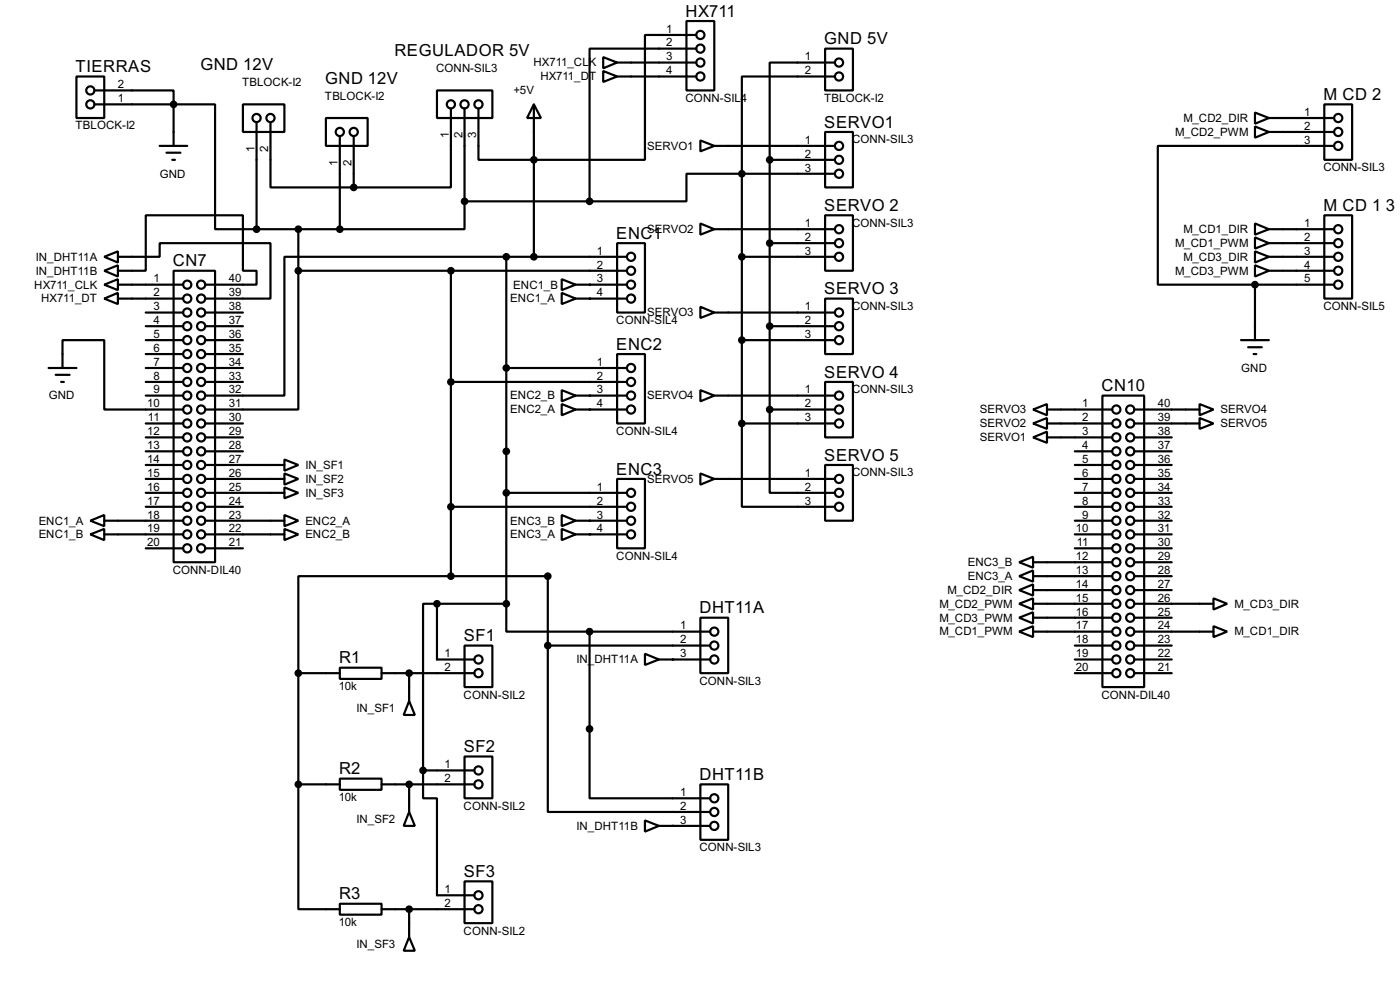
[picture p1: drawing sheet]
<svg xmlns="http://www.w3.org/2000/svg" width="256mm" height="180mm" viewBox="0 0 256 180" stroke-linecap="round" stroke-linejoin="round" font-family="sans-serif">
<g fill="none" stroke="#000" stroke-width=".4">
<path d="M14 14h5.1v7.6h-5.1zM17.3 16.6h14.5v2.5M17.3 19.1h14.5M31.8 19.1h7.6v22.9h7.6M31.8 19.1v7.6M44.5 19.1h7.6v5.1h-7.6zM80.1 16.6h10.1v5h-10.1zM82.6 19.9v14.4h-17.8M85.1 19.9v17M97.8 19.1l1.3 2.5h-2.5zM97.8 19.1v27.9M110.5 10.5l2.6 1-2.6 1z"/>
<path d="M110.5 13l2.6 1-2.6 1zM113.1 11.5h14.5M113.1 14h14.5M125.8 3.9h5.1v12.7h-5.1zM127.6 6.4h-9.4v22.9h-30.5v-9.4M127.6 8.9h-19.6v28M151.2 8.9h5.1v7.7h-5.1zM153 14h-17.1v17.8M153 11.5h-12v17.8M242.6 19.1h5.1v10.2h-5.1zM29.3 26.7h5M30.5 28h2.6"/>
<path d="M31.6 29.3h.5M47 22.4v19.6M49.6 22.4v11.9h15.2M59.7 21.6h7.7v5.1h-7.7zM62.3 24.9v17.1M64.8 24.9v9.4M85.1 36.9v5.1h-22.8M85.1 36.9h22.9M128.3 25.7l2.6 1-2.6 1zM130.9 26.7h22.1M135.9 31.8h-10.1v5.1h-17.8M135.9 31.8v45.7"/>
<path d="M135.9 31.8h17.1M141 29.3h12M141 29.3v45.7M151.2 24.2h5.1v10.1h-5.1zM151.2 39.4h5.1v10.2h-5.1zM229.9 23.2l2.6 1-2.6 1zM229.9 20.6l2.6 1-2.6 1.1zM232.5 21.6h11.9M232.5 24.2h11.9M242.6 39.4h5.1v15.3h-5.1zM244.4 26.7h-32.3v25.4h17.8M19.1 47l2.5-1v2.1z"/>
<path d="M19.1 49.6l2.5-1v2zM19.1 52.1l2.5-1v2zM19.1 54.7l2.5-1.1v2.1zM21.6 49.6h5.1v-10.2h17.8v10.2h2.5v2.5h-9.4M21.6 47h7.7v-2.5h20.3v10.2h-12M21.6 52.1h12M21.6 54.7h12M26.7 57.2h6.9M26.7 59.7h6.9M31.8 49.6h7.6v53.3h-7.6zM37.6 57.2h6.9M37.6 59.7h6.9"/>
<path d="M47 42h15.3M54.7 49.6v25.4h-17.1M54.7 42v7.6M54.7 49.6h60.2M82.6 49.6v55.9M92.8 47h-40.7v25.4h-14.5M92.8 47v63.5M92.8 47h22.1M102.9 51.1l2.6 1-2.6 1zM102.9 53.6l2.6 1.1-2.6 1zM105.5 52.1h9.4M105.5 54.7h9.4"/>
<path d="M113.1 44.5h5.1v12.7h-5.1zM128.3 40.9l2.6 1.1-2.6 1zM128.3 56.2l2.6 1-2.6 1zM130.9 42h22.1M130.9 57.2h22.1M135.9 47h17.1M141 44.5h12M141 59.7h12M151.2 54.7h5.1v10.1h-5.1zM229.9 43.5l2.6 1-2.6 1zM229.9 40.9l2.6 1.1-2.6 1zM229.9 48.6l2.6 1-2.6 1z"/>
<path d="M229.9 46l2.6 1-2.6 1.1zM229.9 52.1h14.5M229.9 52.1v10.2M232.5 47h11.9M232.5 42h11.9M232.5 44.5h11.9M232.5 49.6h11.9M8.9 67.4h5.1M10.2 68.6h2.6M11.2 69.9h.5M11.5 67.4v-5.1h7.6v12.7h14.5M26.7 62.3h6.9"/>
<path d="M26.7 72.4h6.9M26.7 77.5h6.9M26.7 67.4h6.9M26.7 69.9h6.9M26.7 64.8h6.9M37.6 62.3h6.9M37.6 77.5h6.9M37.6 67.4h6.9M37.6 69.9h6.9M37.6 64.8h6.9M82.6 69.9h32.3M92.8 67.4h22.1"/>
<path d="M102.9 71.4l2.6 1-2.6 1.1zM102.9 74l2.6 1-2.6 1zM105.5 72.4h9.4M105.5 75h9.4M113.1 64.8h5.1v12.7h-5.1zM128.3 71.4l2.6 1-2.6 1.1zM130.9 72.4h22.1M135.9 77.5v15.3h17.1M135.9 62.3h17.1M135.9 77.5h17.1M141 75v15.2h12M141 75h12"/>
<path d="M151.2 69.9h5.1v10.2h-5.1zM189.3 77.5l2.5-1v2zM189.3 75l2.5-1v2zM191.8 77.5h12M191.8 75h12M202 72.4h7.6v53.4h-7.6zM207.8 77.5h12M207.8 75h12M219.8 74l2.5 1-2.5 1zM219.8 76.5l2.5 1-2.5 1zM227.4 62.3h5.1M228.7 63.6h2.5"/>
<path d="M229.7 64.8h.5M16.6 95.3l2.5-1v2zM16.6 97.8l2.5-1v2.1zM19.1 95.3h14.5M19.1 97.8h14.5M26.7 87.7h6.9M26.7 90.2h6.9M26.7 92.8h6.9M26.7 80.1h6.9M26.7 85.1h6.9M26.7 82.6h6.9M37.6 87.7h14.5"/>
<path d="M37.6 90.2h14.5M37.6 92.8h6.9M37.6 80.1h6.9M37.6 85.1h14.5M37.6 95.3h14.5M37.6 97.8h14.5M37.6 82.6h6.9M52.1 84.1l2.6 1-2.6 1.1zM52.1 86.7l2.6 1-2.6 1zM52.1 89.2l2.6 1-2.6 1zM52.1 94.3l2.6 1-2.6 1zM52.1 96.8l2.6 1-2.6 1.1z"/>
<path d="M82.6 92.8h32.3M92.8 90.2h22.1M102.9 94.3l2.6 1-2.6 1zM102.9 96.8l2.6 1-2.6 1.1zM105.5 95.3h9.4M105.5 97.8h9.4M113.1 87.7h5.1v12.7h-5.1zM128.3 86.7l2.6 1-2.6 1zM130.9 87.7h22.1M151.2 85.1h5.1v10.2h-5.1zM189.3 80.1l2.5-1.1v2.1zM191.8 80.1h12"/>
<path d="M196.9 87.7h6.9M196.9 90.2h6.9M196.9 92.8h6.9M196.9 85.1h6.9M196.9 95.3h6.9M196.9 97.8h6.9M196.9 82.6h6.9M207.8 87.7h6.9M207.8 90.2h6.9M207.8 92.8h6.9M207.8 80.1h6.9M207.8 85.1h6.9"/>
<path d="M207.8 95.3h6.9M207.8 97.8h6.9M207.8 82.6h6.9M26.7 100.4h6.9M37.6 100.4h6.9M80.1 110.5h-2.6v30.5M80.1 110.5v10.2h6.8M80.1 110.5h12.7M82.6 105.5h-27.9v17.7M82.6 105.5h17.8v12.7M85.1 118.2h5.1v7.6h-5.1zM92.8 110.5v5.1h15.2"/>
<path d="M100.4 118.2v30.4h29.7M100.4 118.2h29.7M108 115.6v30.5h22.1M108 115.6h22.1M118.2 119.7l2.5 1-2.5 1zM128.3 113.1h5.1v10.1h-5.1zM186.7 105.5l2.6-1.1v2.1zM186.7 102.9l2.6-1v2zM186.7 110.5l2.6-1v2.1zM186.7 115.6l2.6-1v2zM186.7 113.1l2.6-1v2zM186.7 108l2.6-1v2z"/>
<path d="M189.3 105.5h14.5M189.3 110.5h14.5M189.3 115.6h14.5M189.3 102.9h14.5M189.3 108h14.5M189.3 113.1h14.5M196.9 118.2h6.9M196.9 100.4h6.9M207.8 105.5h6.9M207.8 110.5h14.5M207.8 115.6h14.5M207.8 118.2h6.9"/>
<path d="M207.8 102.9h6.9M207.8 108h6.9M207.8 113.1h6.9M207.8 100.4h6.9M222.3 114.6l2.5 1-2.5 1zM222.3 109.5l2.5 1-2.5 1.1zM54.7 123.2h7.6M54.7 123.2v20.4M62.3 122.2h7.6v2.1h-7.6zM69.9 123.2h17M75 128.3l1 2.6h-2zM75 123.2v5.1"/>
<path d="M85.1 138.5h5.1v7.6h-5.1zM120.7 120.7h9.4M196.9 123.2h6.9M196.9 120.7h6.9M207.8 123.2h6.9M207.8 120.7h6.9M54.7 143.6v22.8h7.6M54.7 143.6h7.6M62.3 142.5h7.6v2.1h-7.6zM69.9 143.6h17M75 148.6l1 2.6h-2zM75 143.6v5"/>
<path d="M77.5 141v5.1h2.6v17.8h6.8M77.5 141h9.4M118.2 150.2l2.5 1-2.5 1zM120.7 151.2h9.4M128.3 143.6h5.1v10.1h-5.1zM62.3 165.4h7.6v2h-7.6zM69.9 166.4h17M75 171.5l1 2.5h-2zM75 166.4v5.1M85.1 161.3h5.1v7.7h-5.1z"/>
<circle cx="16.5" cy="19.1" r=".75"/>
<circle cx="16.5" cy="16.6" r=".75"/>
<circle cx="82.6" cy="19.1" r=".75"/>
<circle cx="85.1" cy="19.1" r=".75"/>
<circle cx="87.6" cy="19.1" r=".75"/>
<circle cx="128.3" cy="6.4" r=".75"/>
<circle cx="128.3" cy="14" r=".75"/>
<circle cx="128.3" cy="8.9" r=".75"/>
<circle cx="128.3" cy="11.5" r=".75"/>
<circle cx="153.7" cy="11.5" r=".75"/>
<circle cx="153.7" cy="14" r=".75"/>
<circle cx="47" cy="21.6" r=".75"/>
<circle cx="49.5" cy="21.6" r=".75"/>
<circle cx="62.2" cy="24.2" r=".75"/>
<circle cx="64.8" cy="24.2" r=".75"/>
<circle cx="153.7" cy="31.8" r=".75"/>
<circle cx="153.7" cy="26.7" r=".75"/>
<circle cx="153.7" cy="29.3" r=".75"/>
<circle cx="245.1" cy="26.7" r=".75"/>
<circle cx="245.1" cy="21.6" r=".75"/>
<circle cx="245.1" cy="24.2" r=".75"/>
<circle cx="34.3" cy="54.7" r=".75"/>
<circle cx="34.3" cy="52.1" r=".75"/>
<circle cx="34.3" cy="57.2" r=".75"/>
<circle cx="34.3" cy="59.7" r=".75"/>
<circle cx="36.8" cy="52.1" r=".75"/>
<circle cx="36.8" cy="57.2" r=".75"/>
<circle cx="36.8" cy="59.7" r=".75"/>
<circle cx="36.8" cy="54.7" r=".75"/>
<circle cx="115.6" cy="52.1" r=".75"/>
<circle cx="115.6" cy="54.7" r=".75"/>
<circle cx="115.6" cy="47" r=".75"/>
<circle cx="115.6" cy="49.6" r=".75"/>
<circle cx="153.7" cy="57.2" r=".75"/>
<circle cx="153.7" cy="59.7" r=".75"/>
<circle cx="153.7" cy="42" r=".75"/>
<circle cx="153.7" cy="44.5" r=".75"/>
<circle cx="153.7" cy="47" r=".75"/>
<circle cx="245.1" cy="52.1" r=".75"/>
<circle cx="245.1" cy="44.5" r=".75"/>
<circle cx="245.1" cy="42" r=".75"/>
<circle cx="245.1" cy="47" r=".75"/>
<circle cx="245.1" cy="49.6" r=".75"/>
<circle cx="34.3" cy="77.5" r=".75"/>
<circle cx="34.3" cy="72.4" r=".75"/>
<circle cx="34.3" cy="75" r=".75"/>
<circle cx="34.3" cy="67.4" r=".75"/>
<circle cx="34.3" cy="69.9" r=".75"/>
<circle cx="34.3" cy="64.8" r=".75"/>
<circle cx="34.3" cy="62.3" r=".75"/>
<circle cx="36.8" cy="67.4" r=".75"/>
<circle cx="36.8" cy="72.4" r=".75"/>
<circle cx="36.8" cy="62.3" r=".75"/>
<circle cx="36.8" cy="64.8" r=".75"/>
<circle cx="36.8" cy="77.5" r=".75"/>
<circle cx="36.8" cy="69.9" r=".75"/>
<circle cx="36.8" cy="75" r=".75"/>
<circle cx="115.6" cy="69.9" r=".75"/>
<circle cx="115.6" cy="67.4" r=".75"/>
<circle cx="115.6" cy="72.4" r=".75"/>
<circle cx="115.6" cy="75" r=".75"/>
<circle cx="153.7" cy="62.3" r=".75"/>
<circle cx="153.7" cy="72.4" r=".75"/>
<circle cx="153.7" cy="77.5" r=".75"/>
<circle cx="153.7" cy="75" r=".75"/>
<circle cx="204.5" cy="75" r=".75"/>
<circle cx="204.5" cy="77.5" r=".75"/>
<circle cx="207" cy="75" r=".75"/>
<circle cx="207" cy="77.5" r=".75"/>
<circle cx="34.3" cy="82.6" r=".75"/>
<circle cx="34.3" cy="97.8" r=".75"/>
<circle cx="34.3" cy="95.3" r=".75"/>
<circle cx="34.3" cy="90.2" r=".75"/>
<circle cx="34.3" cy="87.7" r=".75"/>
<circle cx="34.3" cy="80.1" r=".75"/>
<circle cx="34.3" cy="92.8" r=".75"/>
<circle cx="34.3" cy="85.1" r=".75"/>
<circle cx="36.8" cy="97.8" r=".75"/>
<circle cx="36.8" cy="85.1" r=".75"/>
<circle cx="36.8" cy="80.1" r=".75"/>
<circle cx="36.8" cy="95.3" r=".75"/>
<circle cx="36.8" cy="87.7" r=".75"/>
<circle cx="36.8" cy="90.2" r=".75"/>
<circle cx="36.8" cy="82.6" r=".75"/>
<circle cx="36.8" cy="92.8" r=".75"/>
<circle cx="115.6" cy="92.8" r=".75"/>
<circle cx="115.6" cy="97.8" r=".75"/>
<circle cx="115.6" cy="95.3" r=".75"/>
<circle cx="115.6" cy="90.2" r=".75"/>
<circle cx="153.7" cy="87.7" r=".75"/>
<circle cx="153.7" cy="92.8" r=".75"/>
<circle cx="153.7" cy="90.2" r=".75"/>
<circle cx="204.5" cy="80.1" r=".75"/>
<circle cx="204.5" cy="95.3" r=".75"/>
<circle cx="204.5" cy="87.7" r=".75"/>
<circle cx="204.5" cy="92.8" r=".75"/>
<circle cx="204.5" cy="97.8" r=".75"/>
<circle cx="204.5" cy="82.6" r=".75"/>
<circle cx="204.5" cy="85.1" r=".75"/>
<circle cx="204.5" cy="90.2" r=".75"/>
<circle cx="207" cy="82.6" r=".75"/>
<circle cx="207" cy="87.7" r=".75"/>
<circle cx="207" cy="80.1" r=".75"/>
<circle cx="207" cy="92.8" r=".75"/>
<circle cx="207" cy="85.1" r=".75"/>
<circle cx="207" cy="90.2" r=".75"/>
<circle cx="207" cy="97.8" r=".75"/>
<circle cx="207" cy="95.3" r=".75"/>
<circle cx="34.3" cy="100.4" r=".75"/>
<circle cx="36.8" cy="100.4" r=".75"/>
<circle cx="130.8" cy="115.6" r=".75"/>
<circle cx="130.8" cy="118.2" r=".75"/>
<circle cx="204.5" cy="100.4" r=".75"/>
<circle cx="204.5" cy="108" r=".75"/>
<circle cx="204.5" cy="110.5" r=".75"/>
<circle cx="204.5" cy="105.5" r=".75"/>
<circle cx="204.5" cy="118.2" r=".75"/>
<circle cx="204.5" cy="115.6" r=".75"/>
<circle cx="204.5" cy="113.1" r=".75"/>
<circle cx="204.5" cy="102.9" r=".75"/>
<circle cx="207" cy="100.4" r=".75"/>
<circle cx="207" cy="102.9" r=".75"/>
<circle cx="207" cy="108" r=".75"/>
<circle cx="207" cy="118.2" r=".75"/>
<circle cx="207" cy="110.5" r=".75"/>
<circle cx="207" cy="105.5" r=".75"/>
<circle cx="207" cy="113.1" r=".75"/>
<circle cx="207" cy="115.6" r=".75"/>
<circle cx="87.6" cy="123.2" r=".75"/>
<circle cx="87.6" cy="120.7" r=".75"/>
<circle cx="130.8" cy="120.7" r=".75"/>
<circle cx="204.5" cy="120.7" r=".75"/>
<circle cx="204.5" cy="123.2" r=".75"/>
<circle cx="207" cy="120.7" r=".75"/>
<circle cx="207" cy="123.2" r=".75"/>
<circle cx="87.6" cy="143.6" r=".75"/>
<circle cx="87.6" cy="141" r=".75"/>
<circle cx="130.8" cy="151.2" r=".75"/>
<circle cx="130.8" cy="148.6" r=".75"/>
<circle cx="130.8" cy="146.1" r=".75"/>
<circle cx="87.6" cy="166.4" r=".75"/>
<circle cx="87.6" cy="163.9" r=".75"/>
</g>
<g fill="#000">
<circle cx="108" cy="54.7" r=".2"/>
<circle cx="108" cy="52.1" r=".2"/>
<circle cx="108" cy="75" r=".2"/>
<circle cx="108" cy="72.4" r=".2"/>
<circle cx="108" cy="97.8" r=".2"/>
<circle cx="108" cy="95.3" r=".2"/>
<circle cx="123.2" cy="120.7" r=".2"/>
<circle cx="123.2" cy="151.2" r=".2"/>
</g>
<g fill="#000" stroke="#000" stroke-width=".4">
<circle cx="31.8" cy="19.1" r=".5"/>
<circle cx="64.8" cy="34.3" r=".5"/>
<circle cx="85.1" cy="36.9" r=".5"/>
<circle cx="97.8" cy="29.3" r=".5"/>
<circle cx="108" cy="36.9" r=".5"/>
<circle cx="135.9" cy="31.8" r=".5"/>
<circle cx="141" cy="29.3" r=".5"/>
<circle cx="47" cy="42" r=".5"/>
<circle cx="54.6" cy="49.6" r=".5"/>
<circle cx="54.6" cy="42" r=".5"/>
<circle cx="62.2" cy="42" r=".5"/>
<circle cx="82.6" cy="49.6" r=".5"/>
<circle cx="92.7" cy="47" r=".5"/>
<circle cx="97.8" cy="47" r=".5"/>
<circle cx="135.9" cy="47" r=".5"/>
<circle cx="141" cy="44.5" r=".5"/>
<circle cx="141" cy="59.7" r=".5"/>
<circle cx="229.9" cy="52.1" r=".5"/>
<circle cx="82.6" cy="69.9" r=".5"/>
<circle cx="92.7" cy="67.4" r=".5"/>
<circle cx="135.9" cy="77.5" r=".5"/>
<circle cx="135.9" cy="62.3" r=".5"/>
<circle cx="141" cy="75" r=".5"/>
<circle cx="82.6" cy="92.8" r=".5"/>
<circle cx="92.7" cy="82.6" r=".5"/>
<circle cx="92.7" cy="90.2" r=".5"/>
<circle cx="80" cy="110.5" r=".5"/>
<circle cx="82.6" cy="105.5" r=".5"/>
<circle cx="92.7" cy="110.5" r=".5"/>
<circle cx="100.3" cy="118.2" r=".5"/>
<circle cx="100.3" cy="105.5" r=".5"/>
<circle cx="108" cy="115.6" r=".5"/>
<circle cx="54.6" cy="123.2" r=".5"/>
<circle cx="74.9" cy="123.2" r=".5"/>
<circle cx="108" cy="133.4" r=".5"/>
<circle cx="54.6" cy="143.6" r=".5"/>
<circle cx="74.9" cy="143.6" r=".5"/>
<circle cx="77.5" cy="141" r=".5"/>
<circle cx="74.9" cy="166.4" r=".5"/>
</g>
<g font-size="3.4">
<text x="125.6" y="3">HX711</text>
<text x="72.3" y="10.2">REGULADOR 5V</text>
<text x="151" y="8.1">GND 5V</text>
<text x="13.9" y="13.2">TIERRAS</text>
<text x="36.7" y="12.7">GND 12V</text>
<text x="59.6" y="15.3">GND 12V</text>
<text x="151" y="23.3">SERVO1</text>
<text x="242.5" y="18.3">M CD 2</text>
<text x="151" y="38.6">SERVO 2</text>
<text x="242.5" y="38.6">M CD 1</text>
<text x="253.9" y="38.6">3</text>
<text x="112.9" y="43.7">ENC1</text>
<text x="31.7" y="48.7">CN7</text>
<text x="151" y="53.9">SERVO 3</text>
<text x="112.9" y="64">ENC2</text>
<text x="151" y="69.1">SERVO 4</text>
<text x="201.8" y="71.6">CN10</text>
<text x="112.9" y="86.9">ENC3</text>
<text x="151" y="84.3">SERVO 5</text>
<text x="128.2" y="112.3">DHT11A</text>
<text x="85" y="117.4">SF1</text>
<text x="62.1" y="121.4">R1</text>
<text x="85" y="137.7">SF2</text>
<text x="62.1" y="141.7">R2</text>
<text x="128.2" y="142.8">DHT11B</text>
<text x="85" y="160.5">SF3</text>
<text x="62.1" y="164.6">R3</text>
</g>
<g font-size="2.4">
<text x="122.1" y="6">1</text>
<text x="122.1" y="8.5">2</text>
<text x="122.1" y="11.1">3</text>
<text x="147.5" y="11.1">1</text>
<text x="21.6" y="16.2">2</text>
<text x="44.3" y="15.7">TBLOCK-I2</text>
<text x="79.9" y="13.2">CONN-SIL3</text>
<text x="94.1" y="17.3">+5V</text>
<text x="97.7" y="12.2">HX711_CLK</text>
<text x="99" y="14.7">HX711_DT</text>
<text x="122.1" y="13.6">4</text>
<text x="147.5" y="13.6">2</text>
<text x="13.8" y="23.7">TBLOCK-I2</text>
<text x="21.6" y="18.7">1</text>
<text x="59.5" y="18.3">TBLOCK-I2</text>
<text x="125.6" y="18.7">CONN-SIL4</text>
<text x="151" y="18.7">TBLOCK-I2</text>
<text x="216.8" y="22.3">M_CD2_DIR</text>
<text x="238.9" y="21.2">1</text>
<text x="238.9" y="23.8">2</text>
<text x="46.6" y="27.9" transform="rotate(-90 46.6 27.9)">1</text>
<text x="49.2" y="27.9" transform="rotate(-90 49.2 27.9)">2</text>
<text x="82.2" y="25.3" transform="rotate(-90 82.2 25.3)">1</text>
<text x="84.7" y="25.3" transform="rotate(-90 84.7 25.3)">2</text>
<text x="87.3" y="25.3" transform="rotate(-90 87.3 25.3)">3</text>
<text x="118.5" y="27.4">SERVO1</text>
<text x="147.5" y="26.3">1</text>
<text x="147.5" y="28.9">2</text>
<text x="156.1" y="26.3">CONN-SIL3</text>
<text x="215.3" y="24.9">M_CD2_PWM</text>
<text x="238.9" y="26.3">3</text>
<text x="29.3" y="32.5">GND</text>
<text x="61.9" y="30.4" transform="rotate(-90 61.9 30.4)">1</text>
<text x="64.4" y="30.4" transform="rotate(-90 64.4 30.4)">2</text>
<text x="147.5" y="31.4">3</text>
<text x="242.4" y="31.4">CONN-SIL3</text>
<text x="147.5" y="41.6">1</text>
<text x="156.1" y="41.5">CONN-SIL3</text>
<text x="238.9" y="41.6">1</text>
<text x="6.6" y="47.7">IN_DHT11A</text>
<text x="109.4" y="46.6">1</text>
<text x="118.5" y="42.7">SERVO2</text>
<text x="147.5" y="44.1">2</text>
<text x="147.5" y="46.6">3</text>
<text x="215.3" y="45.2">M_CD1_PWM</text>
<text x="216.8" y="42.7">M_CD1_DIR</text>
<text x="216.8" y="47.7">M_CD3_DIR</text>
<text x="238.9" y="44.1">2</text>
<text x="238.9" y="46.6">3</text>
<text x="6.3" y="52.8">HX711_CLK</text>
<text x="6.6" y="50.3">IN_DHT11B</text>
<text x="28.1" y="51.7">1</text>
<text x="42" y="51.7">40</text>
<text x="94" y="52.8">ENC1_B</text>
<text x="109.4" y="49.2">2</text>
<text x="109.4" y="51.7">3</text>
<text x="215.3" y="50.3">M_CD3_PWM</text>
<text x="238.9" y="49.2">4</text>
<text x="238.9" y="51.7">5</text>
<text x="7.5" y="55.4">HX711_DT</text>
<text x="28.1" y="54.3">2</text>
<text x="28.1" y="56.8">3</text>
<text x="28.1" y="59.3">4</text>
<text x="42" y="54.3">39</text>
<text x="42" y="56.8">38</text>
<text x="42" y="59.3">37</text>
<text x="93.5" y="55.4">ENC1_A</text>
<text x="109.4" y="54.3">4</text>
<text x="112.9" y="59.3">CONN-SIL4</text>
<text x="118.5" y="57.9">SERVO3</text>
<text x="147.5" y="56.8">1</text>
<text x="147.5" y="59.3">2</text>
<text x="156.1" y="56.8">CONN-SIL3</text>
<text x="242.4" y="56.8">CONN-SIL5</text>
<text x="28.1" y="61.9">5</text>
<text x="28.1" y="64.4">6</text>
<text x="42" y="61.9">36</text>
<text x="42" y="64.4">35</text>
<text x="147.5" y="61.9">3</text>
<text x="28.1" y="67">7</text>
<text x="28.1" y="69.5">8</text>
<text x="28.1" y="72">9</text>
<text x="42" y="67">34</text>
<text x="42" y="69.5">33</text>
<text x="42" y="72">32</text>
<text x="109.4" y="67">1</text>
<text x="109.4" y="69.5">2</text>
<text x="109.4" y="72">3</text>
<text x="147.5" y="72">1</text>
<text x="156.1" y="72">CONN-SIL3</text>
<text x="227.4" y="68.1">GND</text>
<text x="8.9" y="73.1">GND</text>
<text x="27" y="74.6">10</text>
<text x="27.1" y="77.1">11</text>
<text x="42" y="74.6">31</text>
<text x="42" y="77.1">30</text>
<text x="93.5" y="73.1">ENC2_B</text>
<text x="93.5" y="75.7">ENC2_A</text>
<text x="109.4" y="74.6">4</text>
<text x="118.5" y="73.1">SERVO4</text>
<text x="147.5" y="74.6">2</text>
<text x="147.5" y="77.1">3</text>
<text x="179.5" y="75.7">SERVO3</text>
<text x="198.3" y="74.6">1</text>
<text x="198.3" y="77.1">2</text>
<text x="212.1" y="74.6">40</text>
<text x="212.1" y="77.1">39</text>
<text x="223.6" y="75.7">SERVO4</text>
<text x="27" y="79.7">12</text>
<text x="27" y="82.2">13</text>
<text x="42" y="79.7">29</text>
<text x="42" y="82.2">28</text>
<text x="112.9" y="79.6">CONN-SIL4</text>
<text x="179.5" y="80.8">SERVO1</text>
<text x="179.5" y="78.2">SERVO2</text>
<text x="198.3" y="79.7">3</text>
<text x="198.3" y="82.2">4</text>
<text x="212.1" y="79.7">38</text>
<text x="212.1" y="82.2">37</text>
<text x="223.6" y="78.2">SERVO5</text>
<text x="27" y="84.7">14</text>
<text x="27" y="87.3">15</text>
<text x="27" y="89.8">16</text>
<text x="42" y="84.7">27</text>
<text x="42" y="87.3">26</text>
<text x="42" y="89.8">25</text>
<text x="55.9" y="85.8">IN_SF1</text>
<text x="55.9" y="88.4">IN_SF2</text>
<text x="109.4" y="89.8">1</text>
<text x="118.5" y="88.4">SERVO5</text>
<text x="147.5" y="87.3">1</text>
<text x="147.5" y="89.8">2</text>
<text x="156.1" y="87.2">CONN-SIL3</text>
<text x="198.3" y="84.7">5</text>
<text x="198.3" y="87.3">6</text>
<text x="198.3" y="89.8">7</text>
<text x="212.1" y="84.7">36</text>
<text x="212.1" y="87.3">35</text>
<text x="212.1" y="89.8">34</text>
<text x="27" y="92.4">17</text>
<text x="27" y="94.9">18</text>
<text x="42" y="92.4">24</text>
<text x="42" y="94.9">23</text>
<text x="55.9" y="90.9">IN_SF3</text>
<text x="109.4" y="92.4">2</text>
<text x="109.4" y="94.9">3</text>
<text x="147.5" y="92.4">3</text>
<text x="198.3" y="92.4">8</text>
<text x="198.3" y="94.9">9</text>
<text x="212.1" y="92.4">33</text>
<text x="212.1" y="94.9">32</text>
<text x="7.1" y="96">ENC1_A</text>
<text x="7.1" y="98.5">ENC1_B</text>
<text x="27" y="97.4">19</text>
<text x="27" y="100">20</text>
<text x="42" y="97.4">22</text>
<text x="42" y="100">21</text>
<text x="55.9" y="96">ENC2_A</text>
<text x="55.9" y="98.5">ENC2_B</text>
<text x="93.5" y="96">ENC3_B</text>
<text x="93.5" y="98.5">ENC3_A</text>
<text x="109.4" y="97.4">4</text>
<text x="197.1" y="97.4">10</text>
<text x="197.3" y="100">11</text>
<text x="212.1" y="97.4">31</text>
<text x="212.1" y="100">30</text>
<text x="31.6" y="105">CONN-DIL40</text>
<text x="112.9" y="102.5">CONN-SIL4</text>
<text x="177.3" y="106.2">ENC3_A</text>
<text x="177.3" y="103.6">ENC3_B</text>
<text x="197.1" y="102.5">12</text>
<text x="197.1" y="105.1">13</text>
<text x="197.1" y="107.6">14</text>
<text x="212.1" y="102.5">29</text>
<text x="212.1" y="105.1">28</text>
<text x="212.1" y="107.6">27</text>
<text x="172.1" y="111.2">M_CD2_PWM</text>
<text x="172.1" y="113.8">M_CD3_PWM</text>
<text x="173.6" y="108.7">M_CD2_DIR</text>
<text x="197.1" y="110.1">15</text>
<text x="197.1" y="112.7">16</text>
<text x="212.1" y="110.1">26</text>
<text x="212.1" y="112.7">25</text>
<text x="226.1" y="111.2">M_CD3_DIR</text>
<text x="124.6" y="115.2">1</text>
<text x="124.6" y="117.8">2</text>
<text x="172.1" y="116.3">M_CD1_PWM</text>
<text x="197.1" y="115.2">17</text>
<text x="197.1" y="117.8">18</text>
<text x="212.1" y="115.2">24</text>
<text x="212.1" y="117.8">23</text>
<text x="226.1" y="116.3">M_CD1_DIR</text>
<text x="81.5" y="120.3">1</text>
<text x="81.5" y="122.8">2</text>
<text x="105.6" y="121.4">IN_DHT11A</text>
<text x="124.6" y="120.3">3</text>
<text x="128.1" y="125.3">CONN-SIL3</text>
<text x="197.1" y="120.3">19</text>
<text x="197.1" y="122.8">20</text>
<text x="212.1" y="120.3">22</text>
<text x="212.1" y="122.8">21</text>
<text x="62.1" y="126.4">10k</text>
<text x="65.3" y="130.3">IN_SF1</text>
<text x="84.9" y="127.9">CONN-SIL2</text>
<text x="201.8" y="127.9">CONN-DIL40</text>
<text x="81.5" y="140.6">1</text>
<text x="81.5" y="143.2">2</text>
<text x="62.1" y="146.7">10k</text>
<text x="84.9" y="148.2">CONN-SIL2</text>
<text x="124.6" y="145.7">1</text>
<text x="124.6" y="148.2">2</text>
<text x="65.3" y="150.6">IN_SF2</text>
<text x="105.6" y="151.9">IN_DHT11B</text>
<text x="124.6" y="150.8">3</text>
<text x="128.1" y="155.8">CONN-SIL3</text>
<text x="81.5" y="163.5">1</text>
<text x="81.5" y="166">2</text>
<text x="62.1" y="169.5">10k</text>
<text x="65.3" y="173.5">IN_SF3</text>
<text x="84.9" y="171.1">CONN-SIL2</text>
</g>
</svg>
